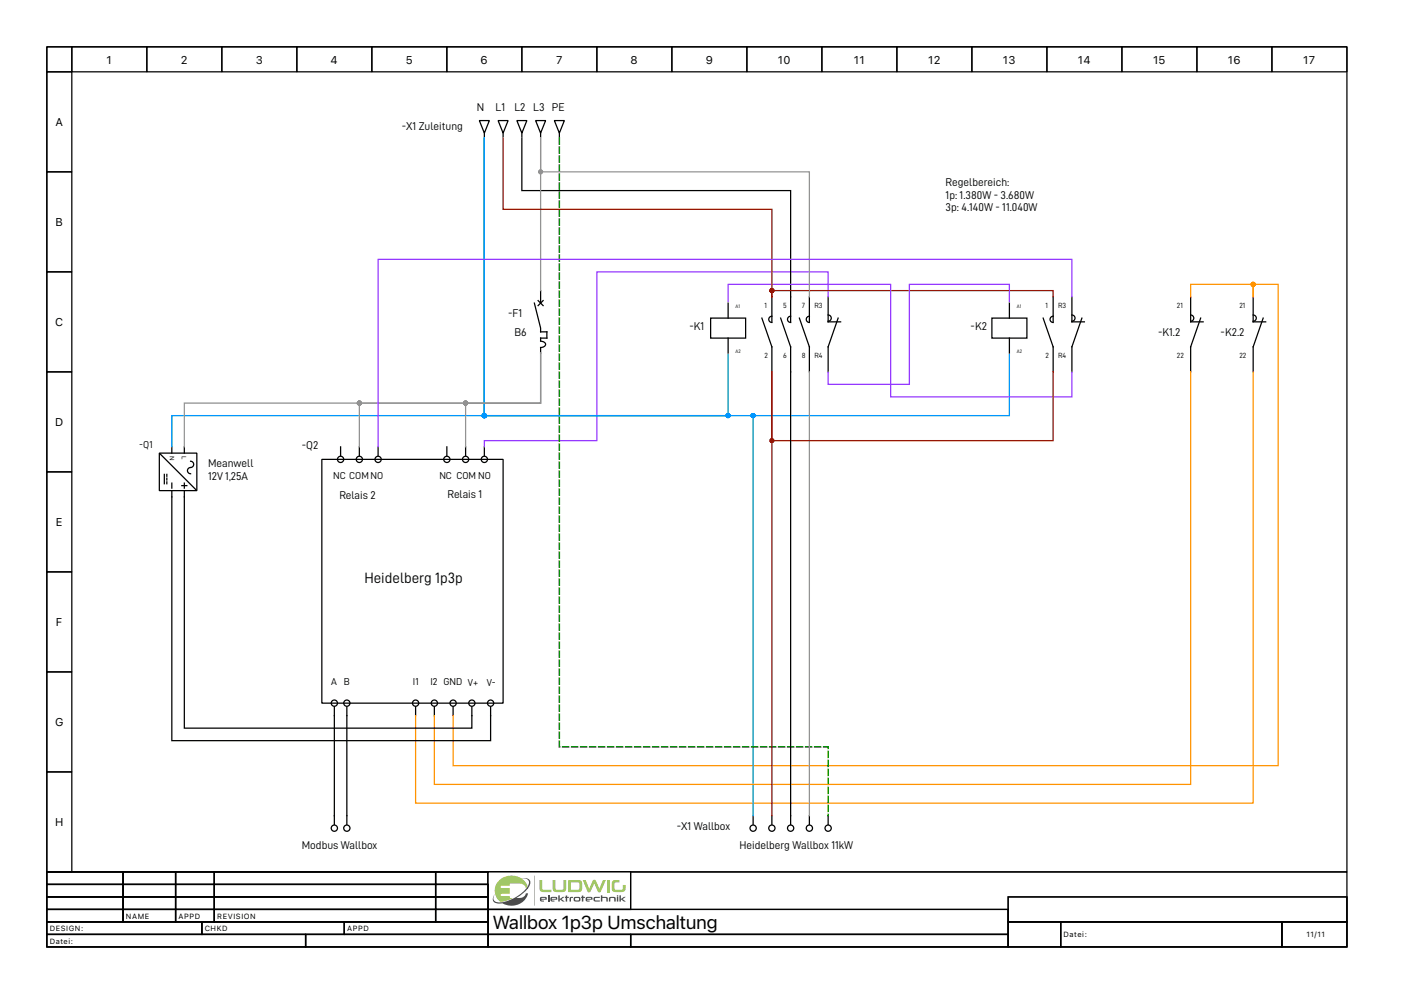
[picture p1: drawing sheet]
<svg xmlns="http://www.w3.org/2000/svg" width="297mm" height="210mm" viewBox="0 0 297 210" stroke-linecap="round" stroke-linejoin="round" font-family="sans-serif">
<g fill="none" stroke="#000" stroke-width=".26">
<path d="M9.9 9.9h274.3v174h-274.3zM9.9 9.9h5.3v5.3h-5.3zM9.9 15.2h5.3v21.1h-5.3zM15.2 9.9h15.8v5.3h-15.8zM31 9.9h15.8v5.3h-15.8zM46.8 9.9h15.8v5.3h-15.8zM62.6 9.9h15.8v5.3h-15.8zM78.4 9.9h15.9v5.3h-15.9zM94.3 9.9h15.8v5.3h-15.8zM110.1 9.9h15.8v5.3h-15.8zM125.9 9.9h15.8v5.3h-15.8zM141.7 9.9h15.9v5.3h-15.9z"/>
<path d="M157.6 9.9h15.8v5.3h-15.8zM173.4 9.9h15.8v5.3h-15.8zM189.2 9.9h15.8v5.3h-15.8zM205 9.9h15.9v5.3h-15.9zM220.9 9.9h15.8v5.3h-15.8zM236.7 9.9h15.8v5.3h-15.8zM252.5 9.9h15.8v5.3h-15.8zM268.3 9.9h15.9v5.3h-15.9zM9.9 36.3h5.3v21h-5.3zM9.9 57.3h5.3v21.1h-5.3zM9.9 78.4h5.3v21.1h-5.3zM9.9 99.5h5.3v21.1h-5.3z"/>
<path d="M9.9 120.6h5.3v21.1h-5.3zM9.9 141.7h5.3v21.1h-5.3zM9.9 162.8h5.3v21.1h-5.3zM9.9 183.9h274.3v15.9h-274.3zM9.9 183.9h16.1v2.7h-16.1zM26 183.9h11v2.7h-11zM37 183.9h8.2v2.7h-8.2zM45.2 183.9h46.7v2.7h-46.7zM91.9 183.9h11.1v2.7h-11.1zM103 183.9h30v7.9h-30z"/>
</g>
<path d="M103 183.9h30v7.9h-30z" fill="#fff"/>
<path d="M105.4 185.7a4.1 4.1 0 0 1 4.7-.4l.2 .2a2.02 2.02 0 0 1 .9 1.5l-.3 .4a1.34 1.34 0 0 0-1.6-1h-1.8v.4l-1.8 .1-.1 .2 .2 .2h1.7v1.1l-1.7 .1-.2 .4a.99 .99 0 0 0 1.1 .1h.8l.1 .4 .6 .1-.5 .2a3.9 3.9 0 0 1-2.3 .5 2.95 2.95 0 0 1 0-4.5z" fill="#a4bf3e"/>
<g fill="#3c4f57">
<path d="M104.4 188.6a1.06 1.06 0 0 0-.2 1.3 1.06 1.06 0 0 0 1.2 .5 8.1 8.1 0 0 0 6.1-3.8 1.07 1.07 0 0 0-1.3-1.3h-.4h.3a1.71 1.71 0 0 1 1.8 .6l-.1 .8-.4 .8-2.4 1.9a1.68 1.68 0 0 0 2-.9h.3a2.49 2.49 0 0 1-1.7 2.2l-1.3 .3-1.5-.1a3.7 3.7 0 0 0-2.1-.4 1.11 1.11 0 0 1-.8-.9 1.11 1.11 0 0 1 .5-1z"/>
<path d="M112.7 184.7v6.4z"/>
</g>
<g fill="#a4bf3e">
<path d="M113.8 185.7h.6v1.6a.36 .36 0 0 0 .4 .4h1.5v.5h-1.5a.77 .77 0 0 1-1-.9z"/>
<path d="M116.6 185.7h.6v1.6a.35 .35 0 0 0 .4 .4h.8a.35 .35 0 0 0 .5-.4v-1.6h.6v1.6a.76 .76 0 0 1-1 .9h-1a.77 .77 0 0 1-.9-.9z"/>
<path d="M122.9 185.7h.7l.7 1.8 .7-1.7a.37 .37 0 0 1 .4-.2 .37 .37 0 0 1 .3 .2l.7 1.7 .8-1.8h.6l-.8 1.9a.5 .5 0 0 1-.3 .5 .5 .5 0 0 1-.5 0l-.8-1.7-.8 1.6a.37 .37 0 0 1-.3 .3 .37 .37 0 0 1-.4-.3z"/>
<path d="M128.1 185.7h.5v2.5h-.5z"/>
<path d="M129.3 185.8l.4-.1h1v.4h-.7a.34 .34 0 0 0-.4 .5v.7a.34 .34 0 0 0 .4 .4h1a.34 .34 0 0 0 .4-.4v-.6h.6v.6a.76 .76 0 0 1-1 .9h-1a.77 .77 0 0 1-.9-.9v-1z"/>
<path d="M119.9 185.7h2a.78 .78 0 0 1 .9 .8v.8a.76 .76 0 0 1-.9 .9h-2zM120.4 186.1v1.6h1.4a.35 .35 0 0 0 .5-.4v-.7a.35 .35 0 0 0-.5-.5z"/>
</g>
<g fill="#3c4f57">
<path d="M115.6 188.9h.3v1.3h-.3z"/>
<path d="M117.8 188.9h.3v.8l.6-.5h.4l-.7 .5 .7 .5h-.4l-.6-.5v.5h-.3z"/>
<path d="M119.3 188.9h.4v.3h.3v.2h-.3v.8h-.4v-.8h-.1z"/>
<path d="M120.3 189.3l.6-.1v.2l-.4 .1v.7h-.3z"/>
<path d="M122.7 188.9h.4v.3h.3v.2h-.3v.8h-.4v-.8h-.1z"/>
<path d="M125.3 189.3l1.2-.1v.2l-.9 .1-.1 .3 .1 .2h.9v.2h-.8a.52 .52 0 0 1-.5-.3 .52 .52 0 0 1 .1-.6z"/>
<path d="M126.8 188.9h.3v.3h.6a.4 .4 0 0 1 .5 .4v.6h-.3v-.7l-.8-.1v.8h-.3z"/>
<path d="M128.6 189.3l.8-.1a.4 .4 0 0 1 .5 .4v.6h-.3l-.1-.7h-.7v.7h-.3z"/>
<path d="M130.7 188.9h.3v.8l.6-.5h.4l-.7 .5 .7 .5h-.4l-.6-.5v.5h-.3z"/>
<path d="M114 189.3l1.1-.1 .2 .2 .1 .4h-1.2l.1 .2h.5v.2h-.4a.55 .55 0 0 1-.5-.3 .55 .55 0 0 1 .1-.6zM114.2 189.5v.1h.8v-.2z"/>
<path d="M116.2 189.3l1.1-.1 .2 .2 .1 .4h-1.2l.1 .2h.5v.2h-.4a.55 .55 0 0 1-.5-.3 .55 .55 0 0 1 .1-.6zM116.4 189.5v.1h.9l-.1-.2z"/>
<path d="M121.1 189.3l.8-.1a.5 .5 0 0 1 .6 .5 .5 .5 0 0 1-.6 .5h-.4a.52 .52 0 0 1-.5-.3 .52 .52 0 0 1 .1-.6zM121.4 189.5v.4l.5 .1a.26 .26 0 0 0 .3-.3 .26 .26 0 0 0-.3-.3z"/>
<path d="M123.7 189.3l1-.1 .3 .2v.4h-1.1v.2h.5v.2h-.4a.55 .55 0 0 1-.4-.3 .55 .55 0 0 1 .1-.6zM123.9 189.5v.1h.8l-.1-.2z"/>
<path d="M130.1 189.2h.3v1h-.3zM130.1 189a.17 .17 0 0 1 .3 0 .17 .17 0 0 1-.3 0z"/>
</g>
<g fill="none" stroke="#000" stroke-width=".26">
<path d="M101.1 25.4h2.1l-1 2.7zM102.2 28.1v.8M105.1 25.4h2.1l-1.1 2.7zM106.1 28.1v.8M109 25.4h2.1l-1 2.7zM110.1 28.1v.8M110.1 29.1v11.1h56.7v27.7M113 25.4h2.1l-1.1 2.7zM114 28.1v.8M117 25.4h2.1l-1.1 2.7zM118 28.1v.8M112.7 63.9l1.3 5.3v.8h1.4v1.3h-1.4v.6"/>
<path d="M113.5 63.4l1.1 1.1M114 72a.79 .79 0 0 1 1 .9l-.5 .4h-.5M114 61.3v2.6M114 73.4v1.1M114.6 63.4l-1.1 1.1M149.9 67.1h7.4v4.2h-7.4zM153.6 63.9v3.2M153.6 71.3v3.2M160.7 67.1l2.1 6.1v5.2M162.8 66.7a.66 .66 0 0 0-.6 .7 .66 .66 0 0 0 .6 .6M162.8 62.6v5.3M164.7 67.1l2.1 6.1v100.7"/>
<path d="M166.8 66.7a.66 .66 0 0 0-.7 .7 .66 .66 0 0 0 .7 .6M168.6 67.1l2.2 6.1v5.2M170.8 66.7a.66 .66 0 0 0-.7 .7 .66 .66 0 0 0 .7 .6M170.8 62.6v5.3M174.7 66.4a.66 .66 0 0 1 .7 .7 .66 .66 0 0 1-.7 .7M174.7 62.6v5.3h2.6M176.8 67.1l-2.1 6.1v5.2M209.3 67.1h7.3v4.2h-7.3zM212.9 63.9v3.2M212.9 71.3v3.2M220.1 67.1l2.1 6.1v5.2M222.2 66.7a.66 .66 0 0 0-.7 .7 .66 .66 0 0 0 .7 .6"/>
<path d="M222.2 62.6v5.3M226.1 66.4a.66 .66 0 0 1 .7 .7 .66 .66 0 0 1-.7 .7M226.1 62.6v5.3h2.7M228.2 67.1l-2.1 6.1v5.2M251.2 66.4a.66 .66 0 0 1 .6 .7 .66 .66 0 0 1-.6 .7M251.2 62.6v5.3h2.6M253.3 67.1l-2.1 6.1v5.2M264.4 66.4a.66 .66 0 0 1 .6 .7 .66 .66 0 0 1-.6 .7M264.4 62.6v5.3h2.6M266.5 67.1l-2.1 6.1v5.2M33.6 95.6h7.9v7.9h-7.9zM33.7 95.7l7.7 7.7"/>
<path d="M36.3 94.3v1.3M38.9 94.3v1.3M40.1 98.6a.66 .66 0 0 0-.6 .7 .66 .66 0 0 0 .7 .6M40.2 97.3a.66 .66 0 0 1 .7 .6 .66 .66 0 0 1-.6 .7M67.9 96.9h38.2v51.4h-38.2zM71.9 94.3v1.8M75.8 94.3v1.8M79.8 94.3v1.8M94.3 94.3v1.8M98.2 94.3v1.8M102.2 94.3v1.8M34.7 100.1v2"/>
<path d="M35.2 100.1v.4M35.2 100.9v.4M35.2 101.7v.4M36.3 103.5v52.7h67.2v-7.1M36.3 101.9v1.1M38.4 102.4h1M38.9 103.5v50.1h60.6v-4.5M38.9 101.9v1.1M70.5 149.1v24.8M73.2 149.1v24.8M87.7 149.1v1.9M91.6 149.1v1.9"/>
<path d="M95.6 149.1v1.9M158.9 172.1v1.8M162.8 172.1v1.8M170.8 172.1v1.8M174.7 172.1v1.8M9.9 186.6h16.1v2.6h-16.1zM9.9 189.2h16.1v2.6h-16.1zM9.9 191.8h16.1v2.7h-16.1zM9.9 194.5h32.7v2.6h-32.7zM9.9 197.1h54.6v2.7h-54.6zM26 186.6h11v2.6h-11zM26 189.2h11v2.6h-11z"/>
<path d="M26 191.8h11v2.7h-11zM37 186.6h8.2v2.6h-8.2zM37 189.2h8.2v2.6h-8.2zM37 191.8h8.2v2.7h-8.2zM42.6 194.5h30v2.6h-30zM45.2 186.6h46.7v2.6h-46.7zM45.2 189.2h46.7v2.6h-46.7zM45.2 191.8h46.7v2.7h-46.7zM64.5 197.1h38.5v2.7h-38.5zM72.6 194.5h30.4v2.6h-30.4zM91.9 186.6h11.1v2.6h-11.1zM91.9 189.2h11.1v2.6h-11.1z"/>
<path d="M91.9 191.8h11.1v2.7h-11.1zM103 183.9h30v7.9h-30zM103 191.8h109.7v5.3h-109.7zM103 197.1h30v2.7h-30zM133 197.1h79.7v2.7h-79.7zM212.7 189.2h71.5v5.3h-71.5zM212.7 194.5h11.1v5.3h-11.1zM223.8 194.5h46.6v5.3h-46.6zM270.4 194.5h13.8v5.3h-13.8z"/>
<circle cx="71.9" cy="96.9" r=".66"/>
<circle cx="75.8" cy="96.9" r=".66"/>
<circle cx="79.8" cy="96.9" r=".66"/>
<circle cx="94.3" cy="96.9" r=".66"/>
<circle cx="98.2" cy="96.9" r=".66"/>
<circle cx="102.2" cy="96.9" r=".66"/>
<circle cx="70.5" cy="148.3" r=".66"/>
<circle cx="73.2" cy="148.3" r=".66"/>
<circle cx="87.7" cy="148.3" r=".66"/>
<circle cx="91.6" cy="148.3" r=".66"/>
<circle cx="95.6" cy="148.3" r=".66"/>
<circle cx="99.5" cy="148.3" r=".66"/>
<circle cx="103.5" cy="148.3" r=".66"/>
<circle cx="70.5" cy="174.7" r=".66"/>
<circle cx="73.2" cy="174.7" r=".66"/>
<circle cx="158.9" cy="174.7" r=".66"/>
<circle cx="162.8" cy="174.7" r=".66"/>
<circle cx="166.8" cy="174.7" r=".66"/>
<circle cx="170.8" cy="174.7" r=".66"/>
<circle cx="174.7" cy="174.7" r=".66"/>
</g>
<path d="M251.2 62.6v-2.6h13.2v2.6v-2.6h5.2v101.5h-174v-10.5M251.2 78.4v87.1h-159.6v-14.5M264.4 78.4v91h-176.7v-18.4" fill="none" stroke="#ff9300" stroke-width=".26"/>
<path d="M102.2 29.1v58.6h-65.9v6.6M102.2 29.1v58.6h110.7v-12.9M102.2 29.1v58.6h56.7v84.4M102.2 29.1v58.6h51.4v-12.9" fill="none" stroke="#0096ff" stroke-width=".26"/>
<g fill="#0096ff" stroke="#0096ff" stroke-width=".26">
<circle cx="102.2" cy="87.7" r=".4"/>
<circle cx="158.9" cy="87.7" r=".4"/>
<circle cx="153.6" cy="87.7" r=".4"/>
</g>
<path d="M153.6 63.7v-3.7h34.3v23.7h38.2v-5.3M174.7 62.6v-5.3h-48.8v35.7h-23.7v1.3M212.9 63.7v-3.7h-21.1v21.1h-17.1v-2.7M226.1 62.6v-7.9h-146.3v39.6" fill="none" stroke="#9437ff" stroke-width=".26"/>
<path d="M114 61.3v-32.2v7.2h56.8v26.3M114 74.5v10.5h-75.1v9.3M114 74.5v10.5h-15.8v9.3M114 74.5v10.5h-38.2v9.3M170.8 78.4v93.7" fill="none" stroke="#929292" stroke-width=".26"/>
<circle cx="264.4" cy="60" r=".4" fill="#ff9300" stroke="#ff9300" stroke-width=".26"/>
<path d="M106.1 29.1v15.1h56.7v18.4v-1.3h59.4v1.3M222.2 78.4v14.6h-59.4v-14.6v93.7" fill="none" stroke="#941100" stroke-width=".26"/>
<g fill="#941100" stroke="#941100" stroke-width=".26">
<circle cx="162.8" cy="61.3" r=".4"/>
<circle cx="162.8" cy="93" r=".4"/>
</g>
<path d="M118 29.1v128.5h56.7v14.5" fill="none" stroke="#008f00" stroke-width=".32" stroke-dasharray="1.3 .6"/>
<g fill="#929292" stroke="#929292" stroke-width=".26">
<circle cx="98.2" cy="85" r=".4"/>
<circle cx="75.8" cy="85" r=".4"/>
<circle cx="114" cy="36.3" r=".4"/>
</g>
<text font-size="4" x="103.9" y="196">Wallbox 1p3p Umschaltung</text>
<text font-size="3.2" x="76.9" y="123">Heidelberg 1p3p</text>
<g font-size="2.4">
<text x="22.5" y="13.4">1</text>
<text x="38.1" y="13.4">2</text>
<text x="53.9" y="13.4">3</text>
<text x="69.7" y="13.4">4</text>
<text x="85.6" y="13.4">5</text>
<text x="101.4" y="13.4">6</text>
<text x="117.3" y="13.4">7</text>
<text x="133" y="13.4">8</text>
<text x="148.9" y="13.4">9</text>
<text x="164.1" y="13.4">10</text>
<text x="180.1" y="13.4">11</text>
<text x="195.8" y="13.4">12</text>
<text x="211.6" y="13.4">13</text>
<text x="227.4" y="13.4">14</text>
<text x="243.2" y="13.4">15</text>
<text x="259" y="13.4">16</text>
<text x="274.9" y="13.4">17</text>
<text x="100.6" y="23.5">N</text>
<text x="104.6" y="23.5">L1</text>
<text x="108.5" y="23.5">L2 L3 PE</text>
<text x="11.7" y="26.6">A</text>
<text x="84.8" y="27.4">-X1 Zuleitung</text>
<text x="199.5" y="39.3">Regelbereich:</text>
<text x="199.5" y="41.9">1p: 1.380W - 3.680W</text>
<text x="11.7" y="47.7">B</text>
<text x="199.5" y="44.5">3p: 4.140W - 11.040W</text>
<text x="11.6" y="68.8">C</text>
<text x="107.2" y="67">-F1</text>
<text x="108.5" y="70.9">B6</text>
<text x="145.4" y="69.6">-K1</text>
<text x="204.8" y="69.6">-K2</text>
<text x="244.3" y="70.9">-K1.2</text>
<text x="257.5" y="70.9">-K2.2</text>
<text x="11.6" y="89.9">D</text>
<text x="63.7" y="94.7">-Q2</text>
<text x="43.9" y="98.6">Meanwell</text>
<text x="43.9" y="101.3">12V 1,25A</text>
<text x="71.6" y="105.2">Relais 2</text>
<text x="94.4" y="105.1">Relais 1</text>
<text x="11.8" y="111">E</text>
<text x="11.8" y="132.1">F</text>
<text x="11.6" y="153.2">G</text>
<text x="11.6" y="174.3">H</text>
<text x="63.7" y="179.1">Modbus Wallbox</text>
<text x="142.8" y="175.1">-X1 Wallbox</text>
<text x="156" y="179.1">Heidelberg Wallbox 11kW</text>
</g>
<g font-size="2.1">
<text x="29.4" y="94.4">-Q1</text>
<text x="70.3" y="101">NC COMNO</text>
<text x="92.7" y="101">NC COM NO</text>
<text x="69.8" y="144.5">A</text>
<text x="72.6" y="144.5">B</text>
<text x="87.1" y="144.5">I1</text>
<text x="90.8" y="144.5">I2 GND V+</text>
<text x="102.7" y="144.7">V-</text>
</g>
<g font-size="1.6">
<text x="161.3" y="65">1</text>
<text x="165.2" y="65">5</text>
<text x="169.2" y="65">7</text>
<text x="171.8" y="65">R3</text>
<text x="220.6" y="65">1</text>
<text x="223.2" y="65">R3</text>
<text x="248.3" y="65">21</text>
<text x="261.5" y="65">21</text>
<text x="161.3" y="75.5">2</text>
<text x="165.2" y="75.5">6</text>
<text x="169.2" y="75.5">8</text>
<text x="171.8" y="75.5">R4</text>
<text x="220.6" y="75.5">2</text>
<text x="223.2" y="75.5">R4</text>
<text x="248.3" y="75.5">22</text>
<text x="261.5" y="75.5">22</text>
<text x="10.5" y="196.4">DESIGN:</text>
<text x="26.6" y="193.8">NAME</text>
<text x="37.6" y="193.8">APPD</text>
<text x="43.2" y="196.4">CHKD</text>
<text x="45.8" y="193.8">REVISION</text>
<text x="73.2" y="196.4">APPD</text>
<text x="224.4" y="197.7">Datei:</text>
<text x="275.6" y="197.7">11/11</text>
<text x="10.5" y="199">Datei:</text>
</g>
<g font-size="1.3">
<text x="35.8" y="96.1" transform="rotate(90 35.8 96.1)">N</text>
<text x="38.4" y="96.1" transform="rotate(90 38.4 96.1)">L</text>
</g>
<g font-size="1.1">
<text x="155.2" y="65">A1</text>
<text x="214.5" y="65">A1</text>
<text x="155.2" y="74.5">A2</text>
<text x="214.5" y="74.5">A2</text>
</g>
</svg>
